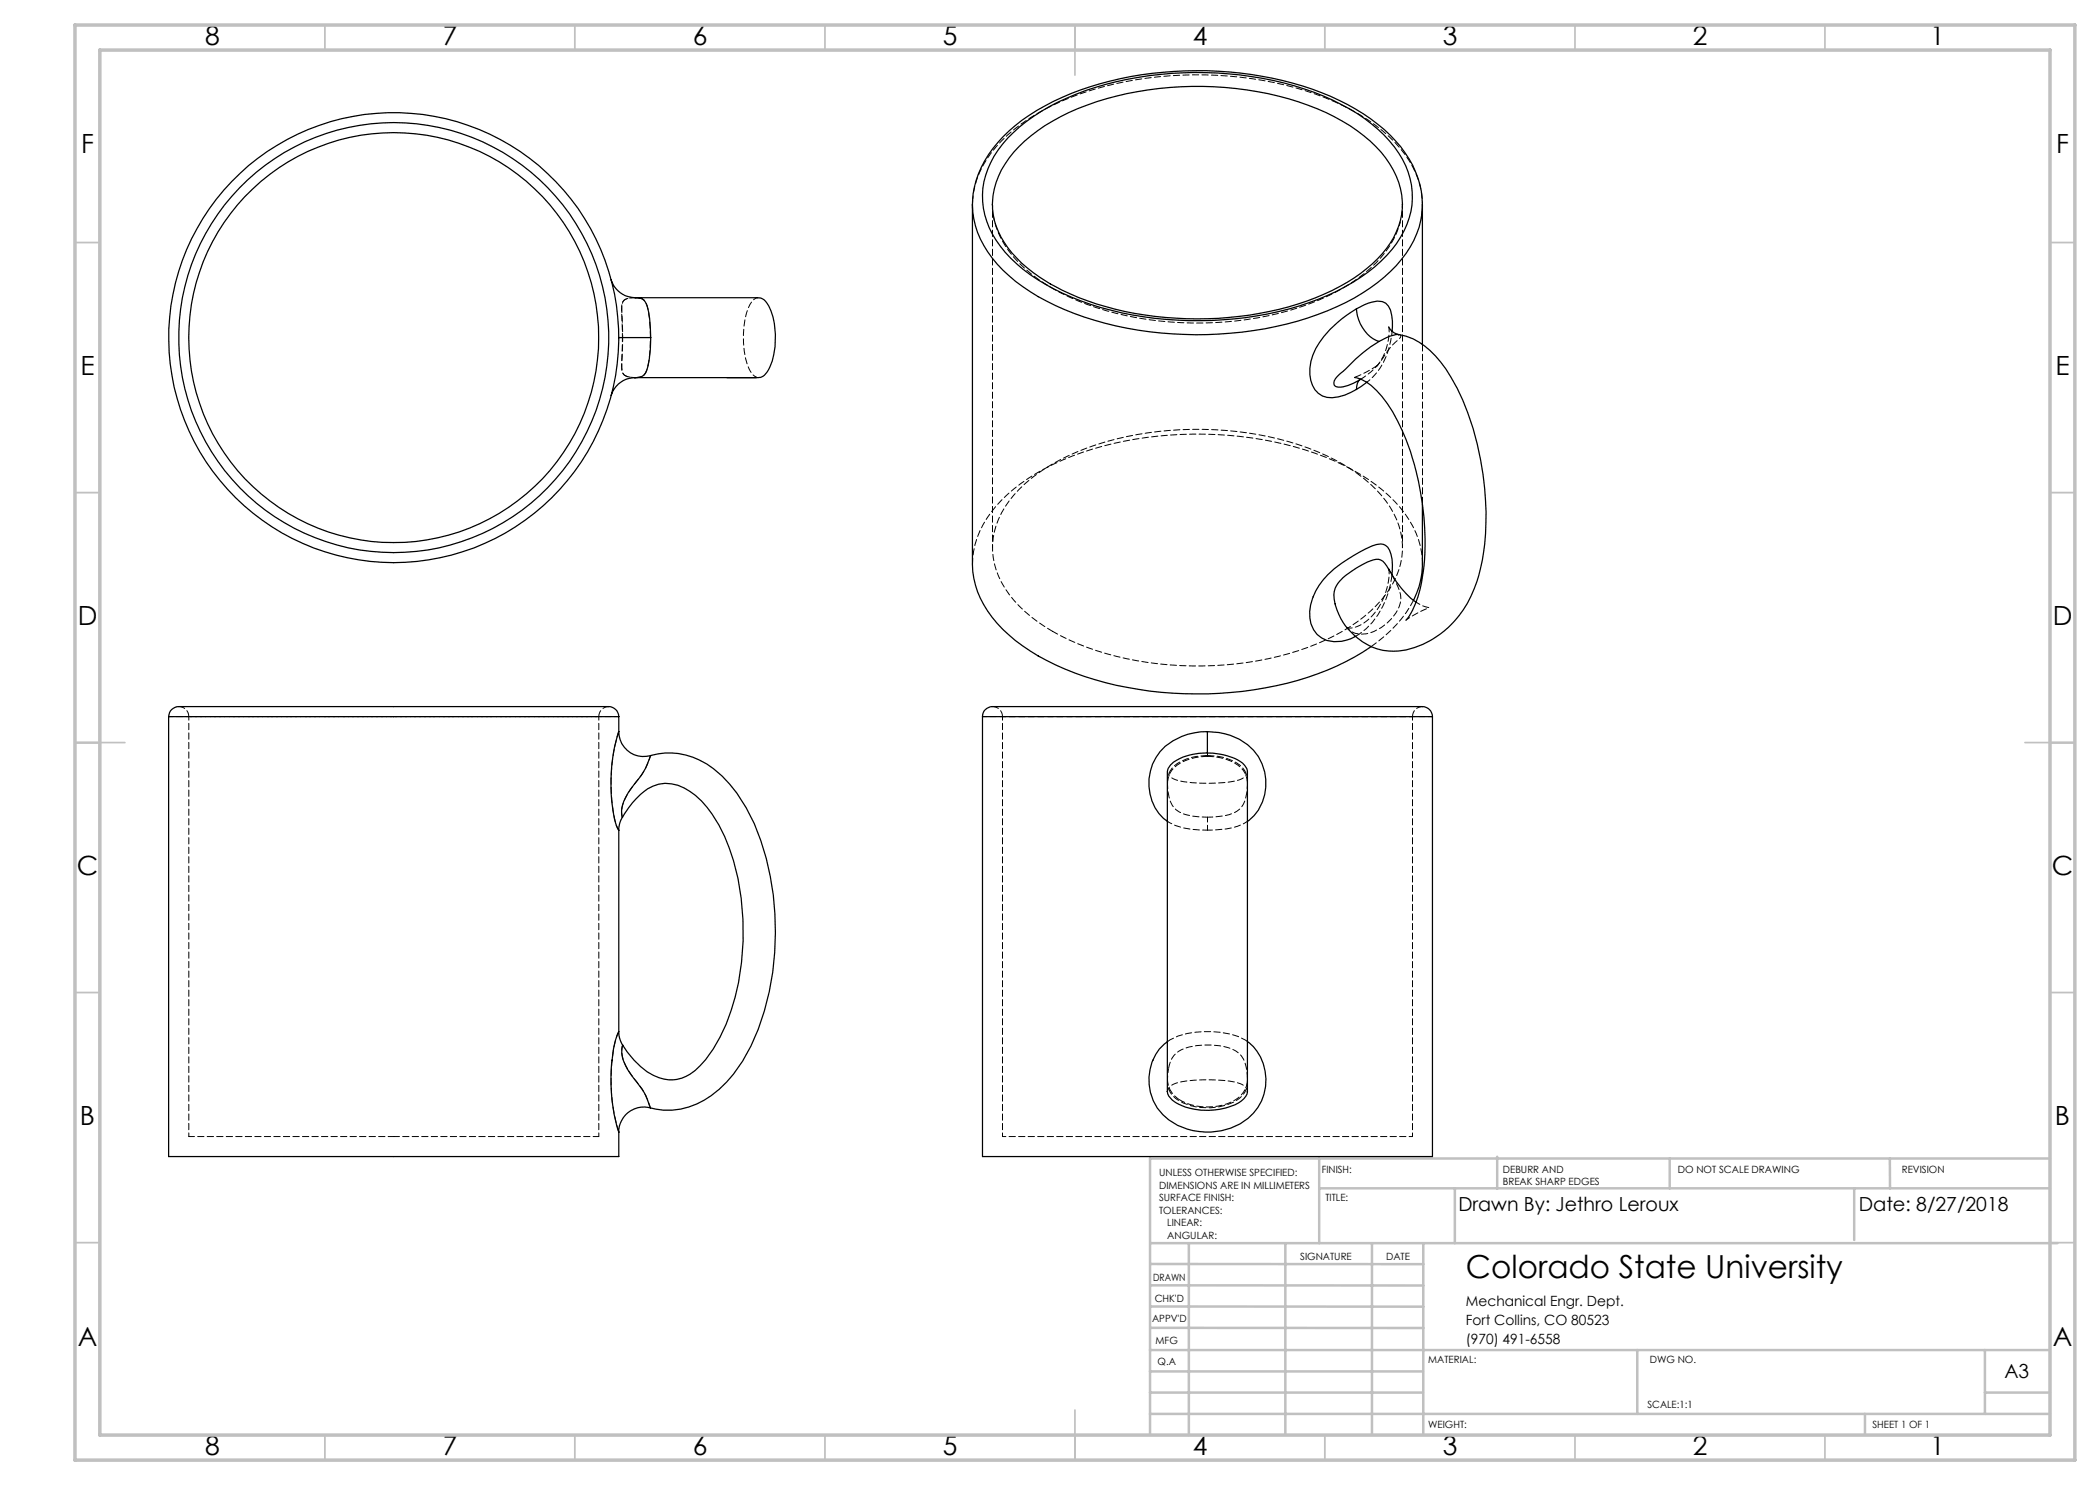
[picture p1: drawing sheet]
<svg xmlns="http://www.w3.org/2000/svg" width="420mm" height="297mm" viewBox="0 0 420 297" stroke-linecap="round" stroke-linejoin="round" font-family="sans-serif">
<g fill="none" stroke="#c0c0c0" stroke-width=".35">
<path d="M65 5v5M115 5v5M165 5v5M215 5v10M265 5v5M315 5v5M365 5v5M15 48.5h5M410 48.5h5M15 98.5h5M410 98.5h5M15 148.5h10"/>
<path d="M405 148.5h10M15 198.5h5M410 198.5h5M15 248.5h5M410 248.5h5M65 287v5M115 287v5M165 287v5M215 282v10M265 287v5M315 287v5M365 287v5"/>
</g>
<g fill="none" stroke="#c0c0c0" stroke-width=".5">
<path d="M263.8 231.7v16.9M263.8 237.7h146.2M291 237.7v10.9M299.4 231.3v6.4M333.9 231.7v6M370.8 237.7v10.3M378 231.7v6M410 231.7h-180v55.2M230.1 248.6h181.4M230.1 257.1h54.6M230.1 252.8h54.6M237.8 248.8v38.2"/>
<path d="M257.1 248.6v38.2M274.4 248.8v38.2M284.7 248.6v38.2M230 278.5h54.6M230 274.3h54.6M230 270h180M230 265.6h54.7M230.1 261.3h54.6M327.4 270v12.8M397 278.5h13M397 270v12.8M230 282.8h180"/>
<path d="M373 282.8v4.2"/>
</g>
<path d="M15 5h400v287h-400zM20 10h390v277h-390z" fill="none" stroke="#c0c0c0" stroke-width=".7"/>
<g fill="none" stroke="#000" stroke-width=".25">
<path d="M201.6 27.6a41.7 41.7 0 0 1 19.6-10.7 70.4 70.4 0 0 1 43.5 2.3 34.2 34.2 0 0 1 14.2 10.2 15.5 15.5 0 0 1 .4 19.3 35.7 35.7 0 0 1-17.5 11.8 70.8 70.8 0 0 1-45.6-.3 37.4 37.4 0 0 1-15.2-9.7 15.9 15.9 0 0 1-3.4-16.7 18.9 18.9 0 0 1 4-6.2zM122.2 56a5 5 0 0 0 4.8 3.5M127 59.5h24.4a2.4 2.4 0 0 1 2.4 1.7 14.9 14.9 0 0 1-.4 13.3l-.5 .6-.9 .4h-6.6M127 59.5a2.2 2.2 0 0 1 2.6 2.3l.3 1.9 .2 3.8M194.5 41a17.6 17.6 0 0 0 4.9 11.8 40.2 40.2 0 0 0 17.5 10.6 73.6 73.6 0 0 0 48.6-1.2 36.4 36.4 0 0 0 14.8-10.3 17.5 17.5 0 0 0 4.2-10.9M280.5 40.9a16 16 0 0 1-6 11.9 43.8 43.8 0 0 1-20.6 9.5 69 69 0 0 1-38.2-2.8 35.2 35.2 0 0 1-13.3-8.9 15 15 0 0 1-3.9-9.5M280.5 41a17.2 17.2 0 0 0-6.5-12.8 44.2 44.2 0 0 0-20.4-9.5 66.4 66.4 0 0 0-39.8 3.8 30 30 0 0 0-12.8 10.3 15.1 15.1 0 0 0-2.5 8.3M284.5 41a19.7 19.7 0 0 0-6.5-14 45.6 45.6 0 0 0-21.6-10.9 72.9 72.9 0 0 0-42.2 2.6 37.1 37.1 0 0 0-15.6 11 18.7 18.7 0 0 0-4.1 11.1v72a17.6 17.6 0 0 0 4.9 11.9 40.2 40.2 0 0 0 17.5 10.6 73.6 73.6 0 0 0 48.6-1.3 47.2 47.2 0 0 0 8.7-4.7M284.5 41v27.9M123.8 67.5h6.3M130.1 67.5a18.2 18.2 0 0 1-1 7.1 2.71 2.71 0 0 1-2.5 1 5 5 0 0 0-4.4 3.5M151.3 75.5h-24.4"/>
<path d="M270.9 75.5a7.3 7.3 0 0 1 4.4 2.6 34 34 0 0 1 7.2 13.5 52.3 52.3 0 0 1 1.5 26.2 13.7 13.7 0 0 1-2.8 6.2M271.3 61.8a23 23 0 0 0-8.1 7.9 8.3 8.3 0 0 0-.2 8.3 4.1 4.1 0 0 0 4.7 1.4l1.3-.4 2.3-1.1M271.3 61.8a7.5 7.5 0 0 0 4.5 6.5M271.3 61.8a10.3 10.3 0 0 1 4.2-1.6 2.42 2.42 0 0 1 2.6 1.8 10.2 10.2 0 0 1 .3 4.2M271.8 76.1l-.3 .5-.2 1.3M272.2 75.8l-.4 .3M273.3 76.5l-2 1.4M275.8 68.3a51.9 51.9 0 0 0-8.7 7.4 1.01 1.01 0 0 0-.2 1.4 1.01 1.01 0 0 0 1.2 .3 9.2 9.2 0 0 0 3.7-1.3M277.7 65.4a2.78 2.78 0 0 0 2.1 1.5h-.1M279.7 66.9a13.2 13.2 0 0 1 8.4 5.5 45.2 45.2 0 0 1 8 19.6 53.2 53.2 0 0 1-.3 23 20.1 20.1 0 0 1-14.6 15 12.2 12.2 0 0 1-13.4-7.1 6.5 6.5 0 0 1-.5-5.8 14.2 14.2 0 0 1 6.8-4.9 2.23 2.23 0 0 1 3.3 1l.4 .8M279.7 66.9h-.5a9.4 9.4 0 0 0-3.4 1.4M277.7 113.8a18.6 18.6 0 0 0 5.5 6.6"/>
<path d="M278.4 114.9a7.9 7.9 0 0 0-.9-5.5 2 2 0 0 0-2.2-.5 28.3 28.3 0 0 0-10.7 7.1 10.3 10.3 0 0 0-2.4 8.7 5.3 5.3 0 0 0 7 3.4l1.9-.8M284.5 100.8v12a16.2 16.2 0 0 1-1.8 7.3M33.7 143.3a2.24 2.24 0 0 1 2.8-2h83.4a4.6 4.6 0 0 1 3.3 .6l.4 .7 .2 .7M33.7 143.3v88h90.1v-4.9a34.6 34.6 0 0 1-.4-19.2l.3-.9M33.7 143.3h90.1M123.8 146.3a33.9 33.9 0 0 0-.5 18.8l.5 .9M123.8 146.3a5 5 0 0 0 6.3 4.8M123.8 143.3v3M130.1 151.1a13.8 13.8 0 0 1 12.6 2.7 29.5 29.5 0 0 1 9.5 14.3 57.7 57.7 0 0 1-.6 37.8 27.6 27.6 0 0 1-9.4 13.3 14.2 14.2 0 0 1-12.6 2.3 5 5 0 0 0-5.8 5M130.1 151.1l-.1 .4a13.7 13.7 0 0 1-3.2 5.5 8.6 8.6 0 0 0-2.5 5.7l.2 .7a5.2 5.2 0 0 0-.7 2.6M196.5 143.3a2.33 2.33 0 0 1 3-2h83.5a3.5 3.5 0 0 1 3.1 .9l.4 1.1M196.5 143.3v88h90v-88"/>
<path d="M196.5 143.3h90M234.1 153a11 11 0 0 1 8.5-2.4 9.9 9.9 0 0 1 6.4 2.5 3.2 3.2 0 0 1 .5 2.5v62.7a4 4 0 0 1-2.4 2.6 13.2 13.2 0 0 1-12.7-.9l-.6-.8-.3-.9v-59.6a17.8 17.8 0 0 1 .1-5zM241.5 146.3a11.4 11.4 0 0 1 10.9 6.5 9.7 9.7 0 0 1-2.9 11.5M241.5 146.3v4.3M241.5 146.3a12.5 12.5 0 0 0-9.5 4 10 10 0 0 0 .7 13.4l.8 .5M123.8 166v40.4a4.9 4.9 0 0 0 .7 2.6M124.5 163.5a15 15 0 0 1 6.1-6.3 7.6 7.6 0 0 1 7.3 1.1 20.6 20.6 0 0 1 7 9 51.1 51.1 0 0 1 .3 37.5 25.6 25.6 0 0 1-6.2 9.3 7.5 7.5 0 0 1-9.6 .2 18.4 18.4 0 0 1-4.9-5.3M124.5 209a5.8 5.8 0 0 0 1.1 5.1l.6 .8a17.6 17.6 0 0 1 3.3 5l.6 1.6M249.5 208.3a10 10 0 0 1-3.4 17.3 13.4 13.4 0 0 1-13.5-2.7 9.9 9.9 0 0 1 .9-14.6"/>
<circle cx="78.7" cy="67.5" r="41"/>
<circle cx="78.7" cy="67.5" r="43"/>
<circle cx="78.8" cy="67.5" r="45"/>
</g>
<path d="M272.2 75.8a15.7 15.7 0 0 0 5.4-5.7l1.9-2a1 1 0 0 0 .6-1.1l-.3-.1M284.5 112.8a18.1 18.1 0 0 0-5.5-12.5 43.5 43.5 0 0 0-20-10.9 74.1 74.1 0 0 0-44.6 1.8 37 37 0 0 0-16.2 11.3 17.1 17.1 0 0 0-3.7 10.3M210.5 126.3a59.5 59.5 0 0 0 30.1 6.9 58.8 58.8 0 0 0 27.9-6.9 24.7 24.7 0 0 0 10.8-11.1 14.6 14.6 0 0 0-2.1-15 33.3 33.3 0 0 0-15.6-10.6 66.9 66.9 0 0 0-46 .7 31.4 31.4 0 0 0-14.6 11.1 14.7 14.7 0 0 0 .8 17.5 28 28 0 0 0 8.7 7.4M123.8 146.3a34.3 34.3 0 0 0-.4 18.9l.4 .8M233.5 156.6a4.8 4.8 0 0 1 3.5-4.5 11.3 11.3 0 0 1 4.5-.8M241.5 151.3a9.4 9.4 0 0 1 7.2 2.8 4.2 4.2 0 0 1 .8 2.5M37.8 227.3h41M78.8 227.3h41" fill="none" stroke="#000" stroke-width=".2" stroke-dasharray="1.3 .6" stroke-dashoffset=".1"/>
<path d="M194.5 40.8v-.9M210.5 57.7a59.5 59.5 0 0 0 30.1 6.9 58.8 58.8 0 0 0 27.9-6.9 24.7 24.7 0 0 0 10.8-11l.8-2.3M278.4 66.2a13.8 13.8 0 0 1-5 10.3M37.8 143.3v84M78.8 143.3h41h-82h41M200.5 143.3h82h-82M200.5 143.3v84M233.7 213.8l-.2 2.1M119.8 227.3v-84M282.5 227.3v-84" fill="none" stroke="#000" stroke-width=".2" stroke-dasharray="1.3 .6" stroke-dashoffset=".5"/>
<path d="M277.8 65.4a11.1 11.1 0 0 1-2.4 7.8M277.8 113.8a12.5 12.5 0 0 1-5.8 11.2 3.4 3.4 0 0 1-2.5 .6M249.5 154.3a1.99 1.99 0 0 1-1.7 1.7 29.5 29.5 0 0 1-12.7-.1 1.91 1.91 0 0 1-1.6-1.6M124.5 163.4a4.8 4.8 0 0 1 .5-3.6l1.1-2a18.6 18.6 0 0 0 3.5-5.3l.5-1.4M241.5 163.4v2.6M241.5 166a13.5 13.5 0 0 1-8-1.8M249.5 164.3a13.5 13.5 0 0 1-8 1.7M233.5 218.3a2.37 2.37 0 0 1 2.2-1.8 29.6 29.6 0 0 1 12.3 .2 1.99 1.99 0 0 1 1.5 1.6" fill="none" stroke="#000" stroke-width=".2" stroke-dasharray="1.3 .6" stroke-dashoffset=".3"/>
<g fill="none" stroke="#000" stroke-width=".2" stroke-dasharray="1.3 .6">
<path d="M198.5 41.1v.2M127 75.5h.1M127.1 75.5a2.1 2.1 0 0 0 2.4-1.9 30.6 30.6 0 0 0-.1-12.5 2.07 2.07 0 0 0-2.5-1.6 2.14 2.14 0 0 0-2.5 1.2v1.9a98.6 98.6 0 0 1 0 11.2 1.48 1.48 0 0 0 1.1 1.5M275.4 73.2l.2-.2M277.8 114v-.2M269.5 125.6h.1M274.3 129.3a25.9 25.9 0 0 0 8.4-9.3M35.8 141.3a2 2 0 0 1 2 2M119.8 143.3a2 2 0 0 1 2-2M198.5 141.3a2 2 0 0 1 2 2M233.5 156.6v.1M249.5 156.7v-.1"/>
<path d="M282.5 143.3a2 2 0 0 1 2-2M123.8 206.3a16.5 16.5 0 0 0-1.5 6.4 34.8 34.8 0 0 0 1.5 13.7M233.5 215.9v.1M249.5 216v-.1"/>
</g>
<path d="M124.5 67.5h-.7M124.5 67.5l-.2-5.9a1.7 1.7 0 0 1 1.8-2l.9-.1M127 75.5h-.2a2.04 2.04 0 0 1-2.4-1.3l.1-6.7M151.3 75.5l-.8-.7a10.5 10.5 0 0 1-1.8-6.2 13.9 13.9 0 0 1 1.7-8.3l.4-.4 .7-.4M281.2 124l2.1-1.3 2.5-1.2a6.4 6.4 0 0 1-2.6-1.1M33.8 143.3h90M196.5 143.3h90M241.5 150.6v.7v-.2" fill="none" stroke="#000" stroke-width=".2" stroke-dasharray="1.3 .6" stroke-dashoffset=".4"/>
<path d="M233.5 156.7l.1 1a5.4 5.4 0 0 0 2.3 4.7 10.6 10.6 0 0 0 5.6 1M241.5 163.4a11.4 11.4 0 0 0 5.9-1.2 5.1 5.1 0 0 0 2-4.4l.1-1.1M233.5 216a4.5 4.5 0 0 0 3.1 4.6 12 12 0 0 0 11.3-.9 4.2 4.2 0 0 0 1.6-3.7M235.7 219.8a4.7 4.7 0 0 1-2.2-3.8M130.1 221.5l-.1-.1a15 15 0 0 0-3.7-6.3 7.5 7.5 0 0 1-1.9-5.6l.1-.5" fill="none" stroke="#000" stroke-width=".2" stroke-dasharray="1.3 .6" stroke-dashoffset=".2"/>
<path d="M198.7 43.5a19.3 19.3 0 0 0 7.5 11.2l4.3 3M125.5 75.3l1.4 .2M269.5 125.7a3.9 3.9 0 0 0 4.5 .9 9.2 9.2 0 0 0 6.1-6 6.9 6.9 0 0 0-1.3-4.9l-.9-1.7" fill="none" stroke="#000" stroke-width=".2" stroke-dasharray="1.3 .6" stroke-dashoffset=".7"/>
<path d="M194.5 39.8a19.1 19.1 0 0 1 7-12.8 47.6 47.6 0 0 1 21.2-10.2 73.2 73.2 0 0 1 44.2 3.5 33.4 33.4 0 0 1 15 11.9 16.6 16.6 0 0 1 2.6 8.7M198.5 40.9v68.6M280.5 109.5v-68.6M200.5 227.3h82" fill="none" stroke="#000" stroke-width=".2" stroke-dasharray="1.3 .6" stroke-dashoffset=".6"/>
<path d="M275.6 73l-2.2 1.4-2.5 1.1M278.4 114.9a16.9 16.9 0 0 1-6.6 11.9l-.7 .5M284.5 100.8v-31.9M241.5 151.1a9.5 9.5 0 0 0-7.1 2.6 4.2 4.2 0 0 0-.9 2.9M249.5 156.6a4.3 4.3 0 0 0-2.8-4.4 11.8 11.8 0 0 0-5.2-1.1M233.5 208.3a14.5 14.5 0 0 1 8.9-2 13.1 13.1 0 0 1 7.1 2M249.5 216a5.2 5.2 0 0 1-4 4.7 11.6 11.6 0 0 1-9.8-.9M249.5 215.9a7.4 7.4 0 0 0-1.7-5.3 8.9 8.9 0 0 0-5.5-1.6 10.4 10.4 0 0 0-7.1 1.6 4.9 4.9 0 0 0-1.5 3.2" fill="none" stroke="#000" stroke-width=".2" stroke-dasharray="1.3 .6" stroke-dashoffset="-.1"/>
<path d="M280.4 42.6l.1-1.7" fill="none" stroke="#000" stroke-width=".2" stroke-dasharray="1.3 .6" stroke-dashoffset=".9"/>
<text font-size="6.3" x="293.2" y="255.5">Colorado State University</text>
<g font-size="5.3">
<text x="41" y="8.9">8</text>
<text x="88.5" y="8.9">7</text>
<text x="138.5" y="8.9">6</text>
<text x="188.5" y="8.9">5</text>
<text x="238.5" y="8.9">4</text>
<text x="288.5" y="8.9">3</text>
<text x="338.5" y="8.9">2</text>
<text x="386" y="8.9">1</text>
<text x="16.2" y="30.7">F</text>
<text x="411.2" y="30.7">F</text>
<text x="16.1" y="74.9">E</text>
<text x="411.1" y="74.9">E</text>
<text x="15.5" y="124.9">D</text>
<text x="410.5" y="124.9">D</text>
<text x="15.4" y="174.9">C</text>
<text x="410.4" y="174.9">C</text>
<text x="16" y="224.9">B</text>
<text x="411" y="224.9">B</text>
<text x="15.5" y="269.2">A</text>
<text x="410.5" y="269.2">A</text>
<text x="41" y="290.9">8</text>
<text x="88.5" y="290.9">7</text>
<text x="138.5" y="290.9">6</text>
<text x="188.5" y="290.9">5</text>
<text x="238.5" y="290.9">4</text>
<text x="288.5" y="290.9">3</text>
<text x="338.5" y="290.9">2</text>
<text x="386" y="290.9">1</text>
</g>
<g font-size="3.9">
<text x="291.7" y="242.2">Drawn By: Jethro Leroux</text>
<text x="371.7" y="242.2">Date: 8/27/2018</text>
<text x="400.9" y="275.5">A3</text>
</g>
<g font-size="2.8">
<text x="293.2" y="261.1">Mechanical Engr. Dept.</text>
<text x="293.2" y="264.9">Fort Collins, CO 80523</text>
<text x="293.2" y="268.7">(970) 491-6558</text>
</g>
<g font-size="2">
<text x="231.8" y="235.2">UNLESS OTHERWISE SPECIFIED:</text>
<text x="231.8" y="237.7">DIMENSIONS ARE IN MILLIMETERS</text>
<text x="264.4" y="234.6">FINISH:</text>
<text x="300.6" y="234.6">DEBURR AND</text>
<text x="300.6" y="237.1">BREAK SHARP EDGES</text>
<text x="335.6" y="234.6">DO NOT SCALE DRAWING</text>
<text x="380.4" y="234.6">REVISION</text>
<text x="231.8" y="240.2">SURFACE FINISH:</text>
<text x="231.8" y="242.7">TOLERANCES:</text>
<text x="233.4" y="245.2">LINEAR:</text>
<text x="265.1" y="240.2">TITLE:</text>
<text x="233.5" y="247.7">ANGULAR:</text>
<text x="260" y="251.9">SIGNATURE</text>
<text x="277.2" y="251.9">DATE</text>
<text x="230.6" y="256.1">DRAWN</text>
<text x="230.9" y="260.3">CHK'D</text>
<text x="230.4" y="264.4">APPV'D</text>
<text x="231.1" y="268.8">MFG</text>
<text x="231.5" y="273">Q.A</text>
<text x="285.6" y="272.5">MATERIAL:</text>
<text x="330" y="272.5">DWG NO.</text>
<text x="329.5" y="281.7">SCALE:1:1</text>
<text x="285.6" y="285.5">WEIGHT:</text>
<text x="374.5" y="285.6">SHEET 1 OF 1</text>
</g>
</svg>
